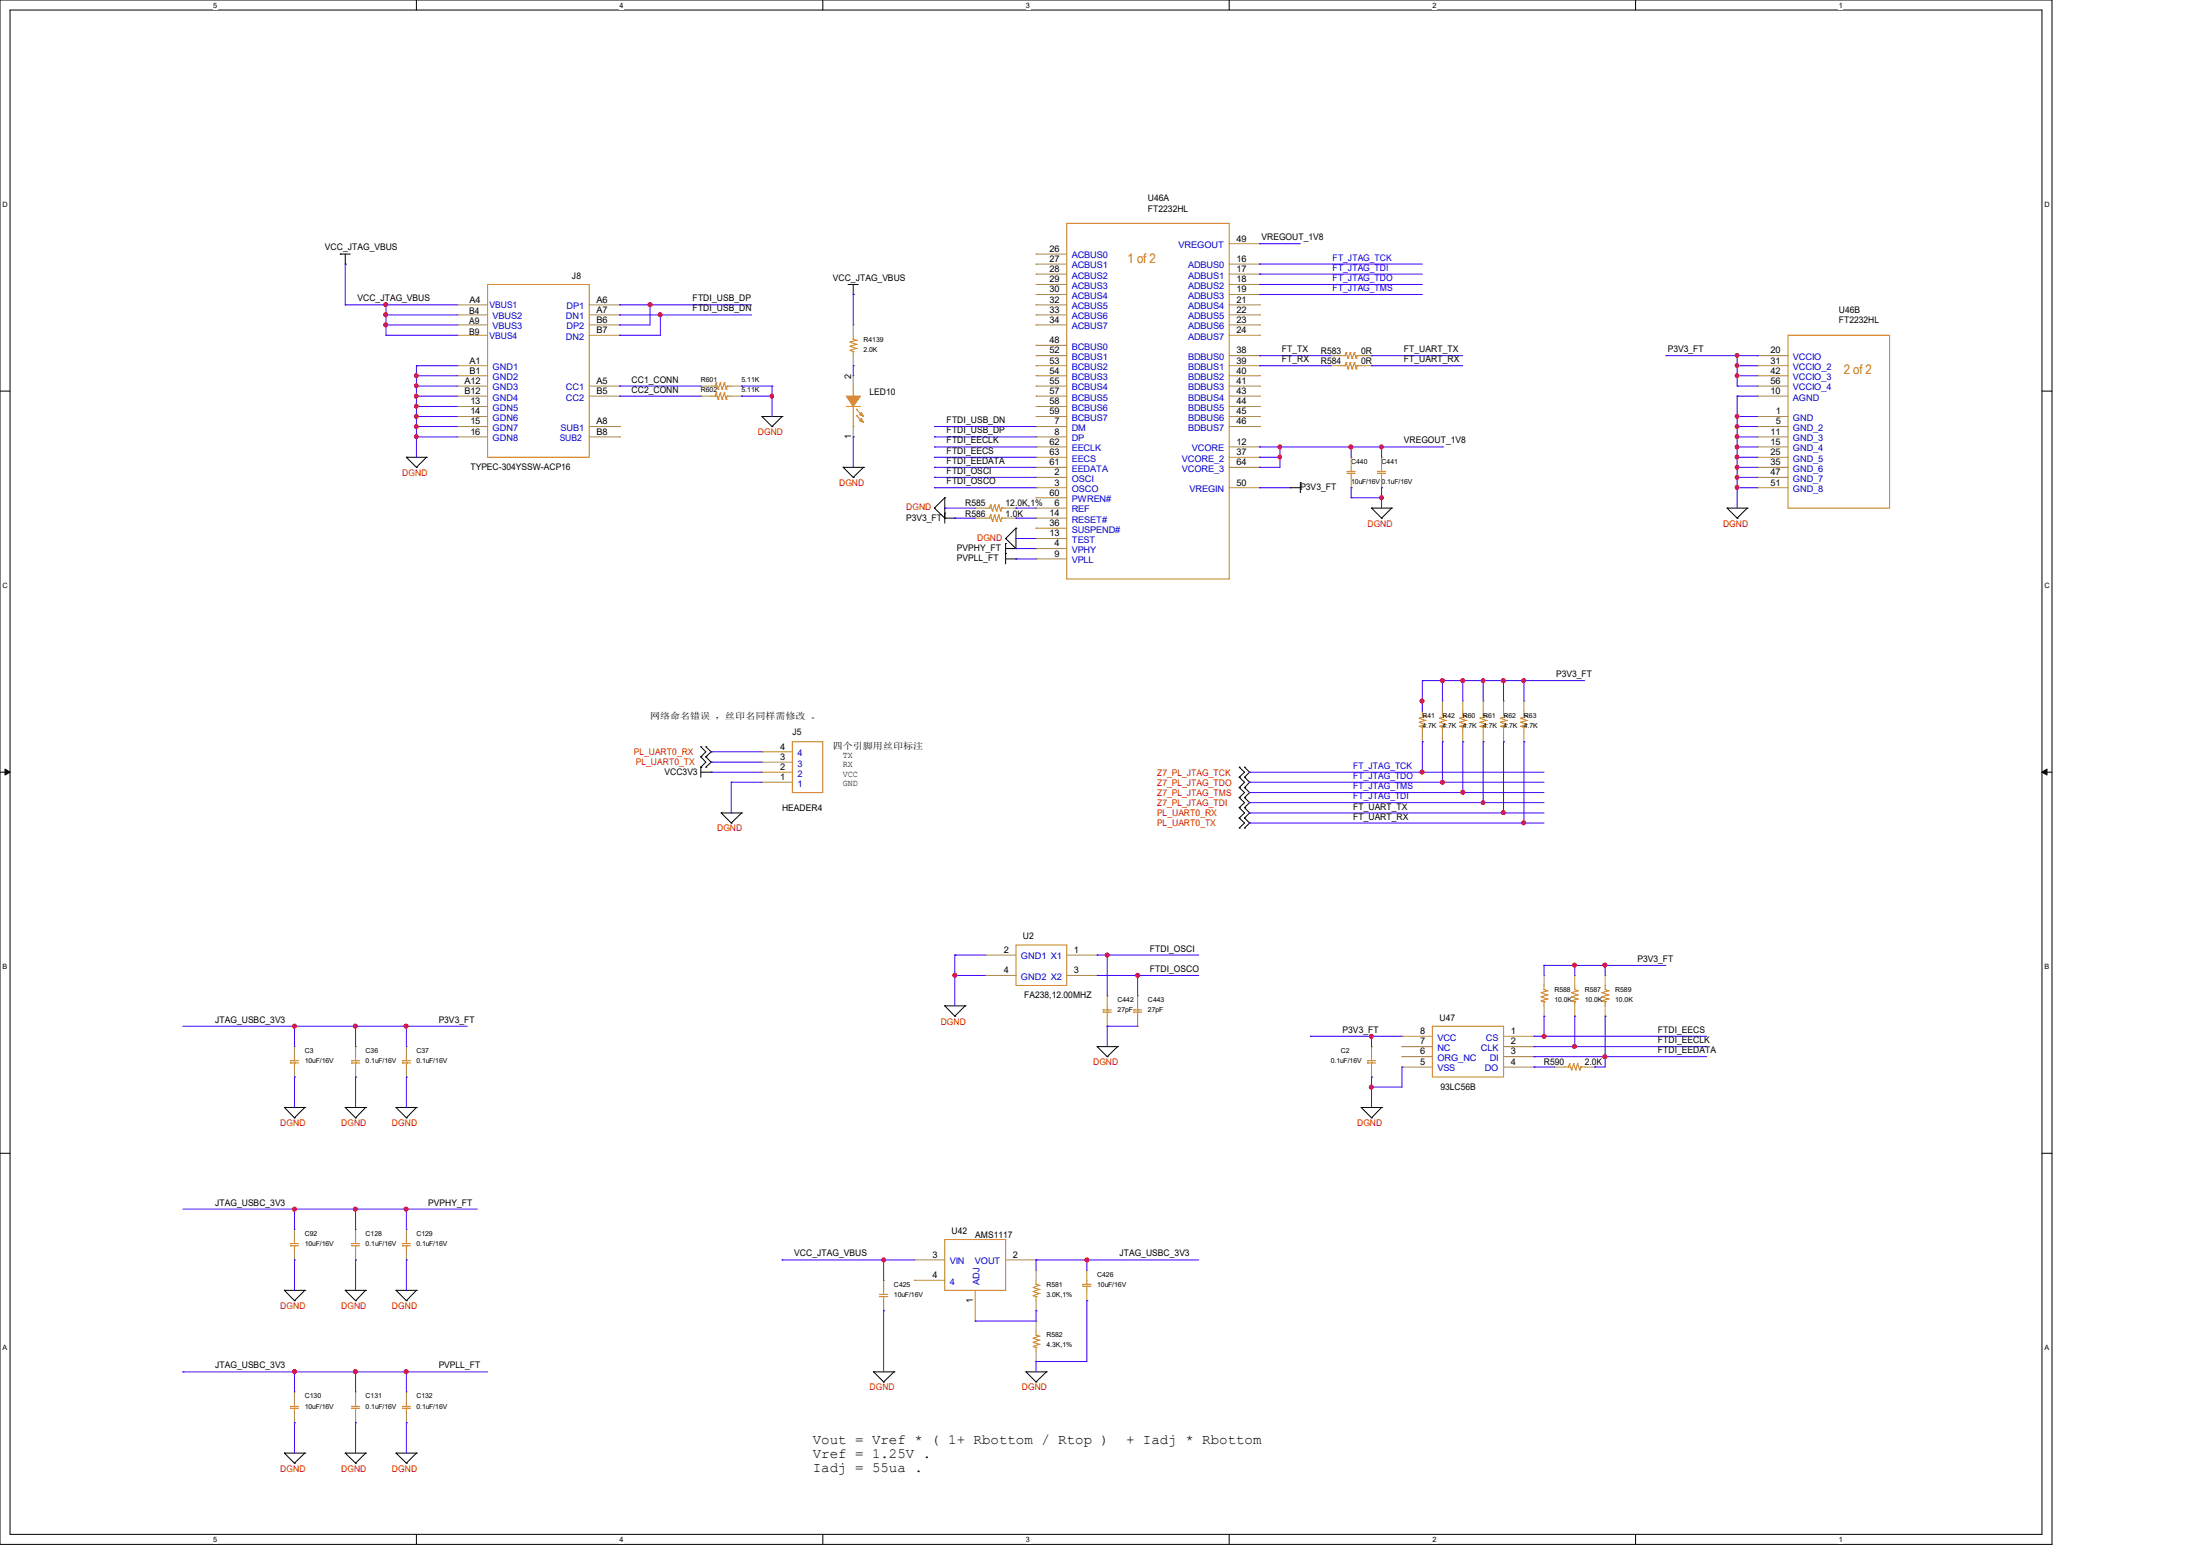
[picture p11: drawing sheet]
<svg xmlns="http://www.w3.org/2000/svg" width="297mm" height="210mm" viewBox="0 0 297 210" stroke-linecap="round" stroke-linejoin="round" font-family="sans-serif">
<path d="M0 0h277v208.4h-277zM1.4 1.4h274.3v205.7h-274.3z" fill="none" stroke="#000" stroke-width=".14"/>
<g fill="#fff">
<path d="M28.8 .1h.5v1.1h-.5z"/>
<path d="M28.8 207.2h.5v1.1h-.5z"/>
</g>
<path d="M56.2 0v1.4M56.2 207.1v1.3" fill="none" stroke="#000" stroke-width=".14"/>
<g fill="#fff">
<path d="M83.7 .1h.5v1.1h-.5z"/>
<path d="M83.7 207.2h.5v1.1h-.5z"/>
</g>
<path d="M111.1 0v1.4M111.1 207.1v1.3" fill="none" stroke="#000" stroke-width=".14"/>
<g fill="#fff">
<path d="M138.5 .1h.6v1.1h-.6z"/>
<path d="M138.5 207.2h.6v1.1h-.6z"/>
</g>
<path d="M165.9 0v1.4M165.9 207.1v1.3" fill="none" stroke="#000" stroke-width=".14"/>
<g fill="#fff">
<path d="M193.4 .1h.5v1.1h-.5z"/>
<path d="M193.4 207.2h.5v1.1h-.5z"/>
</g>
<path d="M220.8 0v1.4M220.8 207.1v1.3" fill="none" stroke="#000" stroke-width=".14"/>
<g fill="#fff">
<path d="M248.2 .1h.6v1.1h-.6z"/>
<path d="M248.2 207.2h.6v1.1h-.6z"/>
<path d="M.3 27.1h.8v1.1h-.8z"/>
<path d="M276 27.1h.7v1.1h-.7z"/>
<path d="M.3 78.5h.8v1.1h-.8z"/>
<path d="M276 78.5h.7v1.1h-.7z"/>
</g>
<path d="M0 52.8h1.4M275.7 52.8h1.3" fill="none" stroke="#000" stroke-width=".14"/>
<g fill="#fff">
<path d="M.3 129.9h.7v1.1h-.7z"/>
<path d="M276 129.9h.6v1.1h-.6z"/>
</g>
<path d="M0 104.2h1.4M275.7 104.2h1.3" fill="none" stroke="#000" stroke-width=".14"/>
<path d="M.7 103.8l.7 .4-.7 .4zM275.7 104.2l.7-.4v.8z" fill="#000" stroke="#000" stroke-width=".14"/>
<g fill="#fff">
<path d="M.3 181.4h.7v1.1h-.7z"/>
<path d="M276 181.4h.6v1.1h-.6z"/>
</g>
<g fill="none" stroke="#000" stroke-width=".14">
<path d="M45.9 34.3h.1M45.9 34.3h1.4M46.6 35.6h.1M46.6 34.3v1.3M114.5 38.4h.1M114.5 38.4h1.4M115.2 39.8h.1M115.2 38.4v1.4M102.9 56.2h.1M102.9 56.2h2.7M102.9 56.2l1.3 1.4M104.2 57.6h.1"/>
<path d="M105.6 56.2h.1M105.6 56.2l-1.4 1.4M54.9 61.7h.1M54.9 61.7h2.7M54.9 61.7l1.3 1.4M56.2 63.1h.1M57.6 61.7h.1M57.6 61.7l-1.4 1.4M113.8 63.1h.1M113.8 63.1h2.8M113.8 63.1l1.4 1.3M115.2 64.4h.1"/>
<path d="M116.6 63.1h.1M116.6 63.1l-1.4 1.3M126.2 68.6h.1M126.2 68.6l1.4 1.3M127.6 69.9h.1M127.6 67.2h.1M127.6 69.3h.1M127.6 67.2v3.4M127.6 67.2l-1.4 1.4M127.6 69.9h1.3M128.9 69.9h.1M135.8 74.7h.1"/>
<path d="M135.8 73.4h.1M135.8 72.7h.1M135.8 75.4h1.4M135.8 73.4v2.7M135.8 74h1.4M135.8 72.7l1.4 1.3M137.2 75.4h.1M137.2 74h.1M137.2 71.3h.1M137.2 71.3v2.7M137.2 71.3l-1.4 1.4M174.2 65.8h.1"/>
<path d="M174.2 65.8h1.4M175.6 65.2h.1M175.6 65.2v1.3M185.2 68.6h.1M185.2 68.6h2.7M185.2 68.6l1.3 1.3M186.5 69.9h.1M187.9 68.6h.1M187.9 68.6l-1.4 1.3M233.2 68.6h.1M233.2 68.6h2.7M233.2 68.6l1.3 1.3"/>
<path d="M234.5 69.9h.1M235.9 68.6h.1M235.9 68.6l-1.4 1.3M94.6 103.5h.1M94.6 102.2h.1M94.6 100.8h.1M94.6 104.2h1.4M94.6 103.5v1.4M94.6 102.2l.7 .7-.7 .6M94.6 100.8l.7 .7-.7 .7M95.3 102.2h.1M95.3 103.5h.1"/>
<path d="M95.3 100.8h.1M95.3 102.2l.7 .7-.7 .6M95.3 100.8l.7 .7-.7 .7M96 104.2h.1M97.4 109.7h.1M97.4 109.7h2.7M97.4 109.7l1.3 1.4M98.7 111.1h.1M100.1 109.7h.1M100.1 109.7l-1.4 1.4M167.3 104.9h.1M167.3 103.5h.1"/>
<path d="M167.3 106.3h.1M167.3 107.7h.1M167.3 109h.1M167.3 111.8h.1M167.3 110.4h.1M167.3 103.5l.7 .7-.7 .7M167.3 104.9l.7 .7-.7 .7M167.3 106.3l.7 .7-.7 .7M167.3 107.7l.7 .6-.7 .7M167.3 110.4l.7 .7-.7 .7M167.3 109l.7 .7-.7 .7M168 103.5h.1"/>
<path d="M168 104.9h.1M168 106.3h.1M168 107.7h.1M168 109h.1M168 110.4h.1M168 111.8h.1M168 103.5l.7 .7-.7 .7M168 104.9l.7 .7-.7 .7M168 106.3l.7 .7-.7 .7M168 107.7l.7 .6-.7 .7M168 110.4l.7 .7-.7 .7M168 109l.7 .7-.7 .7"/>
<path d="M127.6 135.8h.1M127.6 135.8h2.7M127.6 135.8l1.3 1.4M128.9 137.2h.1M130.3 135.8h.1M130.3 135.8l-1.4 1.4M0 155.7h1.4M38.4 149.5h.1M38.4 149.5h2.7M38.4 149.5l1.4 1.4M39.8 150.9h.1M41.1 149.5h.1"/>
<path d="M41.1 149.5l-1.3 1.4M46.6 149.5h.1M46.6 149.5h2.8M46.6 149.5l1.4 1.4M48 150.9h.1M49.4 149.5h.1M49.4 149.5l-1.4 1.4M53.5 149.5h.1M53.5 149.5h2.7M53.5 149.5l1.4 1.4M54.9 150.9h.1M56.2 149.5h.1"/>
<path d="M56.2 149.5l-1.3 1.4M148.1 141.3h.1M148.1 141.3h2.8M148.1 141.3l1.4 1.3M149.5 142.6h.1M150.9 141.3h.1M150.9 141.3l-1.4 1.3M183.8 149.5h.1M183.8 149.5h2.7M183.8 149.5l1.4 1.4M185.2 150.9h.1M186.5 149.5h.1"/>
<path d="M186.5 149.5l-1.3 1.4M275.7 155.7h1.3M38.4 174.2h.1M38.4 174.2h2.7M38.4 174.2l1.4 1.4M39.8 175.6h.1M41.1 174.2h.1M41.1 174.2l-1.3 1.4M46.6 174.2h.1M46.6 174.2h2.8M46.6 174.2l1.4 1.4M48 175.6h.1"/>
<path d="M49.4 174.2h.1M49.4 174.2l-1.4 1.4M53.5 174.2h.1M53.5 174.2h2.7M53.5 174.2l1.4 1.4M54.9 175.6h.1M56.2 174.2h.1M56.2 174.2l-1.3 1.4M38.4 196.1h.1M38.4 196.1h2.7M38.4 196.1l1.4 1.4M39.8 197.5h.1"/>
<path d="M41.1 196.1h.1M41.1 196.1l-1.3 1.4M46.6 196.1h.1M46.6 196.1h2.8M46.6 196.1l1.4 1.4M48 197.5h.1M49.4 196.1h.1M49.4 196.1l-1.4 1.4M53.5 196.1h.1M53.5 196.1h2.7M53.5 196.1l1.4 1.4M54.9 197.5h.1"/>
<path d="M56.2 196.1h.1M56.2 196.1l-1.3 1.4M117.9 185.2h.1M117.9 185.2h2.8M117.9 185.2l1.4 1.3M119.3 186.5h.1M120.7 185.2h.1M120.7 185.2l-1.4 1.3M138.5 185.2h.1M138.5 185.2h2.8M138.5 185.2l1.4 1.3M139.9 186.5h.1"/>
<path d="M141.3 185.2h.1M141.3 185.2l-1.4 1.3"/>
</g>
<g fill="none" stroke="#cc8006" stroke-width=".14">
<path d="M65.8 38.4h13.7v23.3h-13.7zM144 30.1h21.9v48h-21.9zM96 53.5h.6M96 52.1h.6M96.6 53.5h.1M96.6 52.1h.1M96.7 53h.1M96.7 51.7h.1M96.7 53l.2 .9M96.7 53l-.1 .5M96.7 51.7l.2 .8M96.7 51.7l-.1 .4"/>
<path d="M96.9 53.9h.1M96.9 52.5h.1M97.2 53h.1M97.2 51.7h.1M97.2 53l.3 .9M97.2 53l-.3 .9M97.2 51.7l.3 .8M97.2 51.7l-.3 .8M97.5 53.9h.1M97.5 52.5h.1M97.8 53h.1M97.8 51.7h.1"/>
<path d="M97.8 53l-.3 .9M97.8 53l.2 .9M97.8 51.7l-.3 .8M97.8 51.7l.2 .8M98 53.9h.1M98 52.5h.1M98.2 53.5h.1M98.2 52.1h.1M98.2 53.5l-.2 .4M98.2 53.5h.5M98.2 52.1l-.2 .4M98.2 52.1h.5"/>
<path d="M114.3 54.9h.1M114.3 54.9h1.9M114.8 46.7h.1M114.8 47.3h.1M114.8 46.2h.1M114.8 46.7l.8 .3M114.8 47.3l.4 .2M114.8 46.2l.8 .3M115.2 47.5h.1M115.2 45.8h.1M115.2 53.5h.1M115.2 57.6h.1"/>
<path d="M115.2 45.3v.5M115.2 47.5v.5M115.2 52.1v1.4M115.2 54.9v2.7M115.2 45.8l.4 .1M115.6 45.9h.1M115.6 46.5h.1M115.6 47h.1M115.6 55.2h.1M115.6 56.1h.1M115.6 45.9l-.8 .3M115.6 46.5l-.8 .2"/>
<path d="M115.6 47l-.8 .3M115.6 55.2l.8 .9M115.6 56.1l.8 .8M181 49.4h.6M181 48h.6M181.6 49.4h.1M181.6 48h.1M181.7 48.9h.1M181.7 47.6h.1M181.7 48.9l.3 .9M181.7 48.9l-.1 .5M181.7 47.6l.3 .8"/>
<path d="M181.7 47.6l-.1 .4M182 49.8h.1M182 48.4h.1M182.3 48.9h.1M182.3 47.6h.1M182.3 48.9l.2 .9M182.3 48.9l-.3 .9M182.3 47.6l.2 .8M182.3 47.6l-.3 .8M182.5 49.8h.1M182.5 48.4h.1M182.8 48.9h.1"/>
<path d="M182.8 47.6h.1M182.8 48.9l.3 .9M182.8 48.9l-.3 .9M182.8 47.6l.3 .8M182.8 47.6l-.3 .8M183.1 49.8h.1M183.1 48.4h.1M183.2 49.4h.1M183.2 48h.1M183.2 49.4h.6M183.2 49.4l-.1 .4M183.2 48h.6"/>
<path d="M183.2 48l-.1 .4M241.4 45.3h13.7v23.3h-13.7zM133 68.6h.6M133 69.9h.6M133.6 68.6h.1M133.6 69.9h.1M133.7 68.2h.1M133.7 69.5h.1M133.7 68.2l.3 .8M133.7 68.2l-.1 .4M133.7 69.5l.3 .9M133.7 69.5l-.1 .4"/>
<path d="M134 69h.1M134 70.4h.1M134.3 68.2h.1M134.3 69.5h.1M134.3 68.2l.2 .8M134.3 68.2l-.3 .8M134.3 69.5l.2 .9M134.3 69.5l-.3 .9M134.5 69h.1M134.5 70.4h.1M134.8 68.2h.1M134.8 69.5h.1"/>
<path d="M134.8 68.2l.3 .8M134.8 68.2l-.3 .8M134.8 69.5l.3 .9M134.8 69.5l-.3 .9M135.1 69h.1M135.1 70.4h.1M135.2 68.6h.1M135.2 69.9h.1M135.2 68.6h.6M135.2 68.6l-.1 .4M135.2 69.9h.6M135.2 69.9l-.1 .5"/>
<path d="M181.9 63.9h.1M181.9 63.6h.1M181.9 63.9h1.1M181.9 63.6h1.1M182.4 63.9h.1M182.4 63.6h.1M182.4 63.1v.5M182.4 63.9v.5M186 63.9h.1M186 63.6h.1M186 63.9h1.1M186 63.6h1.1"/>
<path d="M186.5 63.9h.1M186.5 63.6h.1M186.5 63.1v.5M186.5 63.9v.5M191.6 98h.1M191.6 97.5h.1M191.6 96.9h.1M191.6 96.9l.8 .3M191.6 97.5l.8 .3M191.6 98l.4 .2M192 96.6h.1M192 98.2h.1"/>
<path d="M192 96.6l.4 .1M192 96v.6M192 98.2v.5M192.4 97.2h.1M192.4 96.7h.1M192.4 97.8h.1M192.4 97.8l-.8 .2M192.4 97.2l-.8 .3M192.4 96.7l-.8 .2M194.4 98h.1M194.4 97.5h.1M194.4 96.9h.1"/>
<path d="M194.4 96.9l.8 .3M194.4 97.5l.8 .3M194.4 98l.3 .2M194.7 96.6h.1M194.7 98.2h.1M194.7 96.6l.5 .1M194.7 96v.6M194.7 98.2v.5M195.2 97.2h.1M195.2 96.7h.1M195.2 97.8h.1M195.2 97.8l-.8 .2"/>
<path d="M195.2 97.2l-.8 .3M195.2 96.7l-.8 .2M197.1 98h.1M197.1 97.5h.1M197.1 96.9h.1M197.1 96.9l.8 .3M197.1 97.5l.8 .3M197.1 98l.4 .2M197.5 96.6h.1M197.5 98.2h.1M197.5 96.6l.4 .1M197.5 96v.6"/>
<path d="M197.5 98.2v.5M197.9 97.2h.1M197.9 96.7h.1M197.9 97.8h.1M197.9 97.8l-.8 .2M197.9 97.2l-.8 .3M197.9 96.7l-.8 .2M199.8 98h.1M199.8 97.5h.1M199.8 96.9h.1M199.8 96.9l.9 .3M199.8 97.5l.9 .3"/>
<path d="M199.8 98l.4 .2M200.2 96.6h.1M200.2 98.2h.1M200.2 96.6l.5 .1M200.2 96v.6M200.2 98.2v.5M200.7 97.2h.1M200.7 96.7h.1M200.7 97.8h.1M200.7 97.8l-.9 .2M200.7 97.2l-.9 .3M200.7 96.7l-.9 .2"/>
<path d="M202.6 98h.1M202.6 97.5h.1M202.6 96.9h.1M202.6 96.9l.8 .3M202.6 97.5l.8 .3M202.6 98l.4 .2M203 96.6h.1M203 98.2h.1M203 96.6l.4 .1M203 96v.6M203 98.2v.5M203.4 97.2h.1"/>
<path d="M203.4 96.7h.1M203.4 97.8h.1M203.4 97.8l-.8 .2M203.4 97.2l-.8 .3M203.4 96.7l-.8 .2M205.3 98h.1M205.3 97.5h.1M205.3 96.9h.1M205.3 96.9l.8 .3M205.3 97.5l.8 .3M205.3 98l.4 .2M205.7 96.6h.1"/>
<path d="M205.7 98.2h.1M205.7 96.6l.4 .1M205.7 96v.6M205.7 98.2v.5M206.1 97.2h.1M206.1 96.7h.1M206.1 97.8h.1M206.1 97.8l-.8 .2M206.1 97.2l-.8 .3M206.1 96.7l-.8 .2M107 100.1h4.1v6.9h-4.1zM137.2 127.6h6.8v5.4h-6.8z"/>
<path d="M148.9 136.6h.1M148.9 136.3h.1M148.9 136.6h1.1M148.9 136.3h1.1M149.5 136.6h.1M149.5 136.3h.1M149.5 135.8v.5M149.5 136.6v.6M153 136.6h.1M153 136.3h.1M153 136.6h1.1M153 136.3h1.1"/>
<path d="M153.6 136.6h.1M153.6 136.3h.1M153.6 135.8v.5M153.6 136.6v.6M193.4 138.5h9.6v6.9h-9.6zM208.1 135.1h.1M208.1 134.5h.1M208.1 134h.1M208.1 134l.8 .3M208.1 134.5l.8 .3M208.1 135.1l.3 .1M208.4 133.6h.1"/>
<path d="M208.4 135.2h.1M208.4 133.6l.5 .1M208.4 133v.6M208.4 135.2v.6M208.9 134.3h.1M208.9 133.7h.1M208.9 134.8h.1M208.9 134.8l-.8 .3M208.9 134.3l-.8 .2M208.9 133.7l-.8 .3M212.2 135.1h.1M212.2 134.5h.1"/>
<path d="M212.2 134h.1M212.2 134l.8 .3M212.2 134.5l.8 .3M212.2 135.1l.4 .1M212.6 133.6h.1M212.6 135.2h.1M212.6 133.6l.4 .1M212.6 133v.6M212.6 135.2v.6M213 134.3h.1M213 133.7h.1M213 134.8h.1"/>
<path d="M213 134.8l-.8 .3M213 134.3l-.8 .2M213 133.7l-.8 .3M216.3 135.1h.1M216.3 134.5h.1M216.3 134h.1M216.3 134l.8 .3M216.3 134.5l.8 .3M216.3 135.1l.4 .1M216.7 133.6h.1M216.7 135.2h.1M216.7 133.6l.4 .1"/>
<path d="M216.7 133v.6M216.7 135.2v.6M217.1 134.3h.1M217.1 133.7h.1M217.1 134.8h.1M217.1 134.8l-.8 .3M217.1 134.3l-.8 .2M217.1 133.7l-.8 .3M39.2 143.5h.1M39.2 143.2h.1M39.2 143.5h1.1M39.2 143.2h1.1"/>
<path d="M39.8 143.5h.1M39.8 143.2h.1M39.8 142.6v.6M39.8 143.5v.5M47.5 143.5h.1M47.5 143.2h.1M47.5 143.5h1.1M47.5 143.2h1.1M48 143.5h.1M48 143.2h.1M48 142.6v.6M48 143.5v.5"/>
<path d="M54.3 143.5h.1M54.3 143.2h.1M54.3 143.5h1.1M54.3 143.2h1.1M54.9 143.5h.1M54.9 143.2h.1M54.9 142.6v.6M54.9 143.5v.5M184.6 143.5h.1M184.6 143.2h.1M184.6 143.5h1.1M184.6 143.2h1.1"/>
<path d="M185.2 143.5h.1M185.2 143.2h.1M185.2 142.6v.6M185.2 143.5v.5M211.2 144h.6M211.8 144h.1M211.9 143.6h.1M211.9 143.6l.3 .8M211.9 143.6l-.1 .4M212.2 144.4h.1M212.4 143.6h.1M212.4 143.6l.3 .8"/>
<path d="M212.4 143.6l-.2 .8M212.7 144.4h.1M213 143.6h.1M213 143.6l.3 .8M213 143.6l-.3 .8M213.3 144.4h.1M213.4 144h.1M213.4 144h.6M213.4 144l-.1 .4M39.2 168.1h.1M39.2 167.9h.1M39.2 168.1h1.1"/>
<path d="M39.2 167.9h1.1M39.8 168.1h.1M39.8 167.9h.1M39.8 167.3v.6M39.8 168.1v.6M47.5 168.1h.1M47.5 167.9h.1M47.5 168.1h1.1M47.5 167.9h1.1M48 168.1h.1M48 167.9h.1M48 167.3v.6"/>
<path d="M48 168.1v.6M54.3 168.1h.1M54.3 167.9h.1M54.3 168.1h1.1M54.3 167.9h1.1M54.9 168.1h.1M54.9 167.9h.1M54.9 167.3v.6M54.9 168.1v.6M118.7 175h.1M118.7 174.7h.1M118.7 175h1.1"/>
<path d="M118.7 174.7h1.1M119.3 175h.1M119.3 174.7h.1M119.3 174.2v.5M119.3 175v.6M127.6 167.3h8.2v6.9h-8.2zM139.5 174.9h.1M139.5 174.3h.1M139.5 173.8h.1M139.5 173.8l.8 .2M139.5 174.3l.8 .3M139.5 174.9l.4 .1"/>
<path d="M139.9 173.4h.1M139.9 175h.1M139.9 173.4l.4 .1M139.9 172.8v.6M139.9 175v.6M139.9 179.7v.5M140.3 174h.1M140.3 173.5h.1M140.3 174.6h.1M140.3 174.6l-.8 .3M140.3 174l-.8 .3M140.3 173.5l-.8 .3"/>
<path d="M146.2 173.6h.1M146.2 173.4h.1M146.2 173.6h1.1M146.2 173.4h1.1M146.7 173.6h.1M146.7 173.4h.1M146.7 172.8v.6M146.7 173.6v.6M39.2 190.1h.1M39.2 189.8h.1M39.2 190.1h1.1M39.2 189.8h1.1"/>
<path d="M39.8 190.1h.1M39.8 189.8h.1M39.8 189.3v.5M39.8 190.1v.5M47.5 190.1h.1M47.5 189.8h.1M47.5 190.1h1.1M47.5 189.8h1.1M48 190.1h.1M48 189.8h.1M48 189.3v.5M48 190.1v.5"/>
<path d="M54.3 190.1h.1M54.3 189.8h.1M54.3 190.1h1.1M54.3 189.8h1.1M54.9 190.1h.1M54.9 189.8h.1M54.9 189.3v.5M54.9 190.1v.5M139.5 181.7h.1M139.5 181.2h.1M139.5 180.6h.1M139.5 180.6l.8 .3"/>
<path d="M139.5 181.2l.8 .2M139.5 181.7l.4 .2M139.9 180.2h.1M139.9 181.9h.1M139.9 181.9v.5M139.9 180.2l.4 .1M140.3 180.9h.1M140.3 180.3h.1M140.3 181.4h.1M140.3 181.4l-.8 .3M140.3 180.9l-.8 .3M140.3 180.3l-.8 .3"/>
</g>
<g fill="none" stroke="#a84" stroke-width=".14">
<path d="M139.9 34.3h.1M139.9 35.6h.1M139.9 37h.1M139.9 38.4h.1M139.9 39.8h.1M139.9 34.3h4.1M139.9 35.6h4.1M139.9 37h4.1M139.9 38.4h4.1M139.9 39.8h4.1M165.9 35.6h4.2M165.9 37h4.2"/>
<path d="M165.9 38.4h4.2M165.9 39.8h4.2M165.9 32.9h4.2M170.1 32.9h.1M170.1 35.6h.1M170.1 37h.1M170.1 38.4h.1M170.1 39.8h.1M61.7 49.4h.1M61.7 41.1h.1M61.7 43.9h.1M61.7 52.1h.1"/>
<path d="M61.7 50.7h.1M61.7 42.5h.1M61.7 53.5h.1M61.7 45.3h.1M61.7 54.9h.1M61.7 56.2h.1M61.7 57.6h.1M61.7 59h.1M61.7 49.4h4.1M61.7 53.5h4.1M61.7 41.1h4.1M61.7 42.5h4.1"/>
<path d="M61.7 43.9h4.1M61.7 50.7h4.1M61.7 52.1h4.1M61.7 54.9h4.1M61.7 56.2h4.1M61.7 57.6h4.1M61.7 59h4.1M61.7 45.3h4.1M79.5 53.5h4.2M79.5 41.1h4.2M79.5 42.5h4.2M79.5 43.9h4.2"/>
<path d="M79.5 52.1h4.2M79.5 57.6h4.2M79.5 59h4.2M79.5 45.3h4.2M83.7 52.1h.1M83.7 41.1h.1M83.7 42.5h.1M83.7 57.6h.1M83.7 53.5h.1M83.7 43.9h.1M83.7 45.3h.1M83.7 59h.1"/>
<path d="M94.6 53.5h.1M94.6 52.1h.1M94.6 53.5h1.4M94.6 52.1h1.4M98.7 53.5h1.4M98.7 52.1h1.4M100.1 53.5h.1M100.1 52.1h.1M115.2 49.4h.1M115.2 43.9h.1M115.2 50.7h.1M115.2 59h.1"/>
<path d="M115.2 43.9v1.4M115.2 48v1.4M115.2 50.7v1.4M115.2 57.6v1.4M139.9 41.1h.1M139.9 42.5h.1M139.9 43.9h.1M139.9 46.6h.1M139.9 48h.1M139.9 49.4h.1M139.9 50.7h.1M139.9 52.1h.1"/>
<path d="M139.9 53.5h.1M139.9 54.9h.1M139.9 56.2h.1M139.9 57.6h.1M139.9 59h.1M139.9 49.4h4.1M139.9 53.5h4.1M139.9 41.1h4.1M139.9 42.5h4.1M139.9 43.9h4.1M139.9 46.6h4.1M139.9 48h4.1"/>
<path d="M139.9 50.7h4.1M139.9 52.1h4.1M139.9 54.9h4.1M139.9 56.2h4.1M139.9 57.6h4.1M139.9 59h4.1M165.9 49.4h4.2M165.9 53.5h4.2M165.9 41.1h4.2M165.9 42.5h4.2M165.9 43.9h4.2M165.9 48h4.2"/>
<path d="M165.9 50.7h4.2M165.9 52.1h4.2M165.9 54.9h4.2M165.9 56.2h4.2M165.9 57.6h4.2M165.9 45.3h4.2M170.1 41.1h.1M170.1 42.5h.1M170.1 43.9h.1M170.1 45.3h.1M170.1 48h.1M170.1 49.4h.1"/>
<path d="M170.1 50.7h.1M170.1 52.1h.1M170.1 53.5h.1M170.1 54.9h.1M170.1 56.2h.1M170.1 57.6h.1M179.7 49.4h.1M179.7 48h.1M179.7 49.4h1.3M179.7 48h1.3M183.8 49.4h1.4M183.8 48h1.4"/>
<path d="M185.2 49.4h.1M185.2 48h.1M237.3 48h.1M237.3 49.4h.1M237.3 50.7h.1M237.3 52.1h.1M237.3 53.5h.1M237.3 56.2h.1M237.3 57.6h.1M237.3 59h.1M237.3 49.4h4.1M237.3 53.5h4.1"/>
<path d="M237.3 48h4.1M237.3 50.7h4.1M237.3 52.1h4.1M237.3 56.2h4.1M237.3 57.6h4.1M237.3 59h4.1M131.7 68.6h.1M131.7 69.9h.1M131.7 68.6h1.3M131.7 69.9h1.3M135.8 68.6h1.4M135.8 69.9h1.4"/>
<path d="M137.2 68.6h.1M137.2 69.9h.1M139.9 60.3h.1M139.9 61.7h.1M139.9 63.1h.1M139.9 64.4h.1M139.9 65.8h.1M139.9 67.2h.1M139.9 68.6h.1M139.9 69.9h.1M139.9 71.3h.1M139.9 72.7h.1"/>
<path d="M139.9 74h.1M139.9 75.4h.1M139.9 60.3h4.1M139.9 61.7h4.1M139.9 63.1h4.1M139.9 64.4h4.1M139.9 65.8h4.1M139.9 67.2h4.1M139.9 68.6h4.1M139.9 69.9h4.1M139.9 71.3h4.1M139.9 72.7h4.1"/>
<path d="M139.9 74h4.1M139.9 75.4h4.1M165.9 60.3h4.2M165.9 61.7h4.2M165.9 63.1h4.2M165.9 65.8h4.2M170.1 60.3h.1M170.1 61.7h.1M170.1 63.1h.1M170.1 65.8h.1M182.4 65.8h.1M182.4 61.7h.1"/>
<path d="M182.4 61.7v1.4M182.4 64.4v1.4M186.5 65.8h.1M186.5 61.7h.1M186.5 61.7v1.4M186.5 64.4v1.4M237.3 60.3h.1M237.3 61.7h.1M237.3 63.1h.1M237.3 64.4h.1M237.3 65.8h.1M237.3 60.3h4.1"/>
<path d="M237.3 61.7h4.1M237.3 63.1h4.1M237.3 64.4h4.1M237.3 65.8h4.1M192 94.6h.1M192 94.6v1.4M192 98.7v1.4M194.7 94.6h.1M194.7 94.6v1.4M194.7 98.7v1.4M197.5 94.6h.1M197.5 94.6v1.4"/>
<path d="M197.5 98.7v1.4M200.2 94.6h.1M200.2 94.6v1.4M200.2 98.7v1.4M203 94.6h.1M203 94.6v1.4M203 98.7v1.4M205.7 94.6h.1M205.7 94.6v1.4M205.7 98.7v1.4M102.9 105.6h.1M102.9 104.2h.1"/>
<path d="M102.9 102.9h.1M102.9 101.5h.1M102.9 105.6h4.1M102.9 104.2h4.1M102.9 102.9h4.1M102.9 101.5h4.1M192 100.1h.1M194.7 100.1h.1M197.5 100.1h.1M200.2 100.1h.1M203 100.1h.1M205.7 100.1h.1"/>
<path d="M133 128.9h.1M133 131.7h.1M133 128.9h4.2M133 131.7h4.2M144 128.9h4.1M144 131.7h4.1M148.1 128.9h.1M148.1 131.7h.1M149.5 138.5h.1M149.5 134.4h.1M149.5 134.4v1.4M149.5 137.2v1.3"/>
<path d="M153.6 138.5h.1M153.6 134.4h.1M153.6 134.4v1.4M153.6 137.2v1.3M189.3 139.9h.1M189.3 139.9h4.1M203 139.9h4.1M207.1 139.9h.1M208.4 131.7h.1M208.4 137.2h.1M208.4 131.7v1.3M208.4 135.8v1.4"/>
<path d="M212.6 131.7h.1M212.6 137.2h.1M212.6 131.7v1.3M212.6 135.8v1.4M216.7 131.7h.1M216.7 137.2h.1M216.7 131.7v1.3M216.7 135.8v1.4M39.8 145.4h.1M39.8 141.3h.1M39.8 141.3v1.3M39.8 144v1.4"/>
<path d="M48 145.4h.1M48 141.3h.1M48 141.3v1.3M48 144v1.4M54.9 145.4h.1M54.9 141.3h.1M54.9 141.3v1.3M54.9 144v1.4M185.2 145.4h.1M185.2 141.3h.1M185.2 141.3v1.3M185.2 144v1.4"/>
<path d="M189.3 144h.1M189.3 142.6h.1M189.3 141.3h.1M189.3 141.3h4.1M189.3 142.6h4.1M189.3 144h4.1M203 141.3h4.1M203 142.6h4.1M203 144h4.1M207.1 141.3h.1M207.1 142.6h.1M207.1 144h.1"/>
<path d="M209.8 144h.1M209.8 144h1.4M214 144h1.3M215.3 144h.1M39.8 170.1h.1M39.8 165.9h.1M39.8 165.9v1.4M39.8 168.7v1.4M48 170.1h.1M48 165.9h.1M48 165.9v1.4M48 168.7v1.4"/>
<path d="M54.9 170.1h.1M54.9 165.9h.1M54.9 165.9v1.4M54.9 168.7v1.4M119.3 176.9h.1M119.3 172.8h.1M119.3 172.8v1.4M119.3 175.6v1.3M123.4 170.1h.1M123.4 172.8h.1M123.4 170.1h4.2M123.4 172.8h4.2"/>
<path d="M131.7 178.3h.1M131.7 174.2v4.1M135.8 170.1h4.1M139.9 170.1h.1M139.9 171.4h.1M139.9 176.9h.1M139.9 178.3h.1M139.9 171.4v1.4M139.9 175.6v1.3M139.9 178.3v1.4M146.7 175.6h.1M146.7 171.4h.1"/>
<path d="M146.7 171.4v1.4M146.7 174.2v1.4M39.8 192h.1M39.8 187.9h.1M39.8 187.9v1.4M39.8 190.6v1.4M48 192h.1M48 187.9h.1M48 187.9v1.4M48 190.6v1.4M54.9 192h.1M54.9 187.9h.1"/>
<path d="M54.9 187.9v1.4M54.9 190.6v1.4M139.9 183.8h.1M139.9 182.4v1.4"/>
</g>
<g fill="#cc8006" stroke="#cc8006" stroke-width=".14">
<path d="M114.3 53.5h1.9l-1 1.4z" fill-rule="evenodd"/>
<path d="M116.3 56.5l.3 .5-.6-.2z" fill-rule="evenodd"/>
<path d="M116.3 55.7l.3 .5-.6-.2z" fill-rule="evenodd"/>
</g>
<g fill="none" stroke="#4200ff" stroke-width=".14">
<path d="M46.6 35.6h.1M46.6 35.6v5.5M115.2 39.8h.1M115.2 39.8v4.1M170.1 35.6h.1M170.1 38.4h.1M170.1 39.8h.1M170.1 37h.1M170.1 32.9h.1M170.1 35.6h21.9M170.1 38.4h21.9M170.1 39.8h21.9"/>
<path d="M170.1 37h21.9M170.1 32.9h5.5M46.6 41.1h.1M46.6 41.1h15.1M52.1 41.1h.1M52.1 42.5h.1M52.1 43.9h.1M52.1 45.3h.1M52.1 41.1v4.2M52.1 42.5h9.6M52.1 43.9h9.6M52.1 45.3h9.6"/>
<path d="M56.2 49.4h.1M56.2 50.7h.1M56.2 52.1h.1M56.2 53.5h.1M56.2 54.9h.1M56.2 56.2h.1M56.2 57.6h.1M56.2 59h.1M56.2 56.2h5.5M56.2 57.6h5.5M56.2 59h5.5M56.2 53.5h5.5"/>
<path d="M56.2 52.1h5.5M56.2 50.7h5.5M56.2 49.4h5.5M56.2 49.4v12.3M56.2 54.9h5.5M83.7 52.1h.1M83.7 53.5h.1M83.7 41.1h.1M83.7 42.5h.1M83.7 43.9h.1M83.7 45.3h.1M83.7 53.5h10.9"/>
<path d="M83.7 52.1h10.9M83.7 41.1h17.8M83.7 42.5h17.8M87.8 41.1h.1M87.8 41.1v2.8h-4.1M89.2 42.5h.1M89.2 42.5v2.8h-5.5M100.1 52.1h.1M100.1 53.5h.1M100.1 53.5h4.1M100.1 52.1h4.1M104.2 52.1h.1"/>
<path d="M104.2 53.5h.1M104.2 52.1v4.1M115.2 49.4h.1M115.2 59h.1M115.2 49.4v1.3M115.2 59v4.1M126.2 59h.1M126.2 57.6h.1M126.2 57.6h13.7M126.2 59h13.7M170.1 48h.1M170.1 49.4h.1"/>
<path d="M170.1 49.4h9.6M170.1 48h9.6M185.2 48h.1M185.2 49.4h.1M185.2 49.4h12.3M185.2 48h12.3M224.9 48h.1M224.9 48h12.4M234.5 56.2h.1M234.5 57.6h.1M234.5 59h.1M234.5 53.5h.1"/>
<path d="M234.5 52.1h.1M234.5 50.7h.1M234.5 49.4h.1M234.5 48h.1M234.5 48v4.1M234.5 53.5v15.1M234.5 56.2h2.8M234.5 57.6h2.8M234.5 59h2.8M234.5 53.5h2.8M234.5 52.1h2.8M234.5 50.7h2.8"/>
<path d="M234.5 49.4h2.8M237.3 48h.1M126.2 60.3h.1M126.2 61.7h.1M126.2 63.1h.1M126.2 64.4h.1M126.2 65.8h.1M126.2 60.3h13.7M126.2 61.7h13.7M126.2 63.1h13.7M126.2 64.4h13.7M126.2 65.8h13.7"/>
<path d="M127.6 68.6h.1M127.6 68.6h4.1M128.9 69.9h.1M128.9 69.9h2.8M137.2 75.4h.1M137.2 74h.1M137.2 72.7h.1M137.2 68.6h.1M137.2 69.9h.1M137.2 75.4h2.7M137.2 74h2.7M137.2 72.7h2.7"/>
<path d="M137.2 68.6h2.7M137.2 69.9h2.7M170.1 60.3h.1M170.1 61.7h.1M170.1 63.1h.1M170.1 65.8h.1M170.1 60.3h24.6M170.1 61.7h2.7M170.1 65.8h4.1M172.8 61.7h.1M172.8 60.3h.1M172.8 60.3v2.8h-2.7"/>
<path d="M182.4 60.3h.1M182.4 65.8h.1M182.4 67.2h.1M182.4 60.3v1.4M182.4 65.8v1.4M182.4 67.2h4.1M186.5 60.3h.1M186.5 65.8h.1M186.5 67.2h.1M186.5 60.3v1.4M186.5 65.8v2.8M194.7 60.3h.1"/>
<path d="M234.5 60.3h.1M234.5 61.7h.1M234.5 63.1h.1M234.5 64.4h.1M234.5 65.8h.1M234.5 60.3h2.8M234.5 61.7h2.8M234.5 63.1h2.8M234.5 64.4h2.8M234.5 65.8h2.8M192 94.6h.1M192 91.9h.1"/>
<path d="M192 91.9v4.1M192 91.9h22M194.7 91.9h.1M194.7 91.9v2.7M197.5 91.9h.1M197.5 91.9v2.7M200.2 91.9h.1M200.2 91.9v2.7M203 91.9h.1M203 91.9v2.7M205.7 91.9h.1M205.7 91.9v2.7"/>
<path d="M96 101.5h.1M96 102.9h.1M96 104.2h.1M96 104.2h6.9M96 101.5h6.9M96 102.9h6.9M98.7 109.7h.1M98.7 105.6h.1M98.7 105.6h4.2M98.7 105.6v4.1M168.7 104.2h.1M168.7 108.3h.1"/>
<path d="M168.7 105.6h.1M168.7 107h.1M168.7 109.7h.1M168.7 111.1h.1M168.7 104.2h39.7M168.7 108.3h39.7M168.7 105.6h39.7M168.7 107h39.7M168.7 109.7h39.7M168.7 111.1h39.7M192 100.1h.1M192 104.2h.1"/>
<path d="M192 100.1v4.1M194.7 100.1h.1M194.7 105.6h.1M194.7 100.1v5.5M197.5 100.1h.1M197.5 107h.1M197.5 100.1v6.9M200.2 100.1h.1M200.2 108.3h.1M200.2 100.1v8.2M203 100.1h.1M203 109.7h.1"/>
<path d="M203 100.1v9.6M205.7 100.1h.1M205.7 111.1h.1M205.7 100.1v11M24.7 138.5h38.4M39.8 138.5h.1M39.8 138.5v2.8M48 138.5h.1M48 138.5v2.8M54.9 138.5h.1M54.9 138.5v2.8M128.9 131.7h.1"/>
<path d="M128.9 128.9h.1M128.9 128.9h4.1M128.9 131.7h4.1M128.9 128.9v6.9M148.1 128.9h.1M148.1 131.7h.1M148.1 128.9h13.7M148.1 131.7h13.7M149.5 138.5h.1M149.5 128.9h.1M149.5 128.9v5.5M149.5 138.5v2.8"/>
<path d="M149.5 138.5h4.1M153.6 131.7h.1M153.6 131.7v2.7M176.9 139.9h.1M176.9 139.9h12.4M185.2 139.9h.1M185.2 139.9v1.4M207.1 139.9h.1M207.1 139.9h23.3M208.4 130.3h.1M208.4 137.2h.1M208.4 139.9h.1"/>
<path d="M208.4 130.3v1.4M208.4 137.2v2.7M208.4 130.3h16.5M212.6 130.3h.1M212.6 137.2h.1M212.6 130.3v1.4M212.6 137.2v4.1M216.7 130.3h.1M216.7 137.2h.1M216.7 130.3v1.4M216.7 137.2v6.8h-1.4M39.8 145.4h.1"/>
<path d="M39.8 145.4v4.1M48 145.4h.1M48 145.4v4.1M54.9 145.4h.1M54.9 145.4v4.1M185.2 145.4h.1M185.2 146.7h.1M185.2 145.4v4.1M189.3 144h.1M189.3 144v2.7h-4.1M207.1 141.3h.1M207.1 142.6h.1"/>
<path d="M207.1 144h.1M207.1 141.3h23.3M207.1 142.6h23.3M207.1 144h2.7M212.6 141.3h.1M215.3 144h.1M216.7 142.6h.1M24.7 163.2h39.7M39.8 163.2h.1M39.8 170.1h.1M39.8 163.2v2.7M39.8 170.1v4.1"/>
<path d="M48 163.2h.1M48 170.1h.1M48 163.2v2.7M48 170.1v4.1M54.9 163.2h.1M54.9 170.1h.1M54.9 163.2v2.7M54.9 170.1v4.1M105.6 170.1h.1M105.6 170.1h17.8M119.3 176.9h.1M119.3 170.1h.1"/>
<path d="M119.3 170.1v2.7M119.3 176.9v8.3M131.7 178.3h.1M139.9 170.1h.1M139.9 176.9h.1M139.9 170.1h21.9M139.9 170.1v1.3M139.9 176.9v1.4h-8.2M146.7 175.6h.1M146.7 170.1h.1M146.7 170.1v1.3M146.7 175.6v8.2h-6.8"/>
<path d="M24.7 185.2h.1M24.7 185.2h41.1M39.8 185.2h.1M39.8 192h.1M39.8 185.2v2.7M39.8 192v4.1M48 185.2h.1M48 192h.1M48 185.2v2.7M48 192v4.1M54.9 185.2h.1M54.9 192h.1"/>
<path d="M54.9 185.2v2.7M54.9 192v4.1M139.9 183.8h.1M139.9 183.8v1.4"/>
</g>
<g fill="#f00" stroke="#f00" stroke-width=".14">
<circle cx="119.3" cy="170.1" r=".25"/>
<circle cx="234.5" cy="57.6" r=".24"/>
<circle cx="234.5" cy="58.9" r=".24"/>
<circle cx="234.5" cy="61.7" r=".24"/>
<circle cx="234.5" cy="60.3" r=".24"/>
<circle cx="234.5" cy="64.4" r=".24"/>
<circle cx="234.5" cy="63" r=".24"/>
<circle cx="234.5" cy="65.8" r=".24"/>
<circle cx="234.5" cy="56.2" r=".24"/>
<circle cx="234.5" cy="50.7" r=".24"/>
<circle cx="234.5" cy="49.3" r=".24"/>
<circle cx="234.5" cy="48" r=".24"/>
<circle cx="172.8" cy="61.7" r=".24"/>
<circle cx="186.5" cy="60.3" r=".24"/>
<circle cx="186.5" cy="67.2" r=".24"/>
<circle cx="212.6" cy="141.2" r=".25"/>
<circle cx="216.7" cy="142.6" r=".25"/>
<circle cx="182.4" cy="60.3" r=".25"/>
<circle cx="172.8" cy="60.3" r=".24"/>
<circle cx="212.6" cy="130.3" r=".25"/>
<circle cx="216.7" cy="130.3" r=".25"/>
<circle cx="208.4" cy="139.9" r=".25"/>
<circle cx="153.6" cy="131.6" r=".25"/>
<circle cx="149.5" cy="128.9" r=".25"/>
<circle cx="128.9" cy="131.6" r=".25"/>
<circle cx="185.1" cy="146.7" r=".25"/>
<circle cx="192" cy="104.2" r=".25"/>
<circle cx="192" cy="94.6" r=".25"/>
<circle cx="202.9" cy="91.9" r=".25"/>
<circle cx="200.2" cy="91.9" r=".24"/>
<circle cx="197.5" cy="91.9" r=".25"/>
<circle cx="194.7" cy="91.9" r=".25"/>
<circle cx="194.7" cy="105.6" r=".25"/>
<circle cx="197.5" cy="106.9" r=".25"/>
<circle cx="200.2" cy="108.3" r=".24"/>
<circle cx="202.9" cy="109.7" r=".25"/>
<circle cx="205.7" cy="111.1" r=".25"/>
<circle cx="146.7" cy="170.1" r=".25"/>
<circle cx="39.8" cy="138.5" r=".25"/>
<circle cx="48" cy="138.5" r=".25"/>
<circle cx="54.8" cy="138.5" r=".25"/>
<circle cx="39.8" cy="163.2" r=".25"/>
<circle cx="48" cy="163.2" r=".25"/>
<circle cx="54.8" cy="163.2" r=".25"/>
<circle cx="39.8" cy="185.1" r=".25"/>
<circle cx="48" cy="185.1" r=".25"/>
<circle cx="54.8" cy="185.1" r=".25"/>
<circle cx="185.1" cy="139.9" r=".25"/>
<circle cx="205.7" cy="91.9" r=".25"/>
<circle cx="56.2" cy="50.7" r=".24"/>
<circle cx="56.2" cy="53.5" r=".24"/>
<circle cx="56.2" cy="52.1" r=".24"/>
<circle cx="104.2" cy="53.5" r=".24"/>
<circle cx="56.2" cy="54.8" r=".24"/>
<circle cx="56.2" cy="56.2" r=".24"/>
<circle cx="56.2" cy="57.6" r=".24"/>
<circle cx="56.2" cy="58.9" r=".24"/>
<circle cx="52.1" cy="41.1" r=".25"/>
<circle cx="52.1" cy="42.5" r=".25"/>
<circle cx="52.1" cy="43.9" r=".25"/>
<circle cx="87.8" cy="41.1" r=".25"/>
<circle cx="89.1" cy="42.5" r=".25"/>
</g>
<g font-size="1.9">
<text x="109.7" y="194.9">Vout = Vref * ( 1+ Rbottom / Rtop )</text>
<text x="109.7" y="196.8">Vref = 1.25V .</text>
<text x="152" y="194.9">+ Iadj * Rbottom</text>
<text x="109.7" y="198.7">Iadj = 55ua .</text>
</g>
<g font-size="1.8" fill="#cc8006">
<text x="152.2" y="35.6">1 of 2</text>
<text x="248.9" y="50.5">2 of 2</text>
</g>
<g font-size="1.2">
<text x="155" y="27.2">U46A</text>
<text x="155" y="28.6">FT2232HL</text>
<text x="43.9" y="33.8">VCC_JTAG_VBUS</text>
<text x="141.7" y="34">26</text>
<text x="141.7" y="35.3">27</text>
<text x="166.9" y="32.6">49</text>
<text x="166.9" y="35.3">16</text>
<text x="170.3" y="32.4">VREGOUT_1V8</text>
<text x="48.3" y="40.7">VCC_JTAG_VBUS</text>
<text x="63.4" y="40.9">A4</text>
<text x="77.2" y="37.6">J8</text>
<text x="80.5" y="40.9">A6</text>
<text x="93.5" y="40.7">FTDI_USB_DP</text>
<text x="112.4" y="37.9">VCC_JTAG_VBUS</text>
<text x="141.7" y="36.7">28</text>
<text x="141.7" y="38.1">29</text>
<text x="141.7" y="39.5">30</text>
<text x="141.7" y="40.9">32</text>
<text x="166.9" y="36.7">17</text>
<text x="166.9" y="38.1">18</text>
<text x="166.9" y="39.5">19</text>
<text x="166.9" y="40.9">21</text>
<text x="63.3" y="43.8">A9</text>
<text x="63.3" y="42.4">B4</text>
<text x="63.3" y="45.2">B9</text>
<text x="80.5" y="42.2">A7</text>
<text x="80.5" y="43.6">B6</text>
<text x="80.5" y="45">B7</text>
<text x="93.5" y="42">FTDI_USB_DN</text>
<text x="141.7" y="42.2">33</text>
<text x="141.7" y="43.6">34</text>
<text x="141.7" y="46.3">48</text>
<text x="141.7" y="47.7">52</text>
<text x="166.9" y="42.2">22</text>
<text x="166.9" y="43.6">23</text>
<text x="166.9" y="45">24</text>
<text x="166.9" y="47.7">38</text>
<text x="173.1" y="47.5">FT_TX</text>
<text x="178.3" y="47.8">R583</text>
<text x="183.8" y="47.8">0R</text>
<text x="189.5" y="47.5">FT_UART_TX</text>
<text x="225.2" y="47.5">P3V3_FT</text>
<text x="239" y="47.7">20</text>
<text x="248.2" y="42.3">U46B</text>
<text x="248.2" y="43.6">FT2232HL</text>
<text x="62.7" y="51.8">A12</text>
<text x="62.7" y="53.2">B12</text>
<text x="63.4" y="49.1">A1</text>
<text x="63.4" y="50.4">B1</text>
<text x="80.5" y="51.8">A5</text>
<text x="80.5" y="53.2">B5</text>
<text x="85.3" y="51.6">CC1_CONN</text>
<text x="85.3" y="53">CC2_CONN</text>
<text x="114.9" y="51.1" transform="rotate(-90 114.9 51.1)">2</text>
<text x="117.4" y="53.3">LED10</text>
<text x="141.7" y="49.1">53</text>
<text x="141.7" y="50.4">54</text>
<text x="141.7" y="51.8">55</text>
<text x="141.7" y="53.2">57</text>
<text x="166.9" y="49.1">39</text>
<text x="166.9" y="50.4">40</text>
<text x="166.9" y="51.8">41</text>
<text x="166.9" y="53.2">43</text>
<text x="173.1" y="48.9">FT_RX</text>
<text x="178.3" y="49.1">R584</text>
<text x="183.8" y="49.1">0R</text>
<text x="189.5" y="48.9">FT_UART_RX</text>
<text x="239" y="49.1">31</text>
<text x="239" y="50.4">42</text>
<text x="239" y="51.8">56</text>
<text x="239" y="53.2">10</text>
<text x="63.5" y="54.6">13</text>
<text x="63.5" y="55.9">14</text>
<text x="63.5" y="57.3">15</text>
<text x="63.5" y="58.7">16</text>
<text x="80.5" y="57.3">A8</text>
<text x="80.5" y="58.7">B8</text>
<text x="114.9" y="59.2" transform="rotate(-90 114.9 59.2)">1</text>
<text x="127.8" y="58.5">FTDI_USB_DP</text>
<text x="127.8" y="57.1">FTDI_USB_DN</text>
<text x="127.8" y="59.9">FTDI_EECLK</text>
<text x="141.7" y="54.6">58</text>
<text x="141.7" y="55.9">59</text>
<text x="142.4" y="57.3">7</text>
<text x="142.4" y="58.7">8</text>
<text x="166.9" y="54.6">44</text>
<text x="166.9" y="55.9">45</text>
<text x="166.9" y="57.3">46</text>
<text x="189.5" y="59.9">VREGOUT_1V8</text>
<text x="239" y="58.7">11</text>
<text x="239.7" y="55.9">1</text>
<text x="239.7" y="57.3">5</text>
<text x="63.5" y="63.4">TYPEC-304YSSW-ACP16</text>
<text x="127.8" y="61.3">FTDI_EECS</text>
<text x="127.8" y="62.6">FTDI_EEDATA</text>
<text x="127.8" y="64">FTDI_OSCI</text>
<text x="127.8" y="65.4">FTDI_OSCO</text>
<text x="141.7" y="60">62</text>
<text x="141.7" y="61.4">63</text>
<text x="141.7" y="62.8">61</text>
<text x="142.4" y="64.1">2</text>
<text x="142.4" y="65.5">3</text>
<text x="166.9" y="60">12</text>
<text x="166.9" y="61.4">37</text>
<text x="166.9" y="62.8">64</text>
<text x="166.9" y="65.5">50</text>
<text x="239" y="60">15</text>
<text x="239" y="61.4">25</text>
<text x="239" y="62.8">35</text>
<text x="239" y="64.1">47</text>
<text x="239" y="65.5">51</text>
<text x="122.3" y="70.3">P3V3_FT</text>
<text x="130.3" y="68.3">R585</text>
<text x="130.3" y="69.7">R586</text>
<text x="135.8" y="68.3">12.0K,1%</text>
<text x="135.8" y="69.7">1.0K</text>
<text x="141.7" y="66.9">60</text>
<text x="141.7" y="69.6">14</text>
<text x="141.7" y="71">36</text>
<text x="142.4" y="68.3">6</text>
<text x="175.6" y="66.1">P3V3_FT</text>
<text x="129.2" y="75.7">PVPLL_FT</text>
<text x="129.2" y="74.4">PVPHY_FT</text>
<text x="141.7" y="72.4">13</text>
<text x="142.4" y="73.7">4</text>
<text x="142.4" y="75.1">9</text>
<text x="210.1" y="91.4">P3V3_FT</text>
<text x="87.8" y="97">网络命名错误 ，丝印名同样需修改 。</text>
<text x="105.3" y="101.2">4</text>
<text x="107" y="99.2">J5</text>
<text x="112.4" y="101.1">四个引脚用丝印标注</text>
<text x="89.7" y="104.6">VCC3V3</text>
<text x="105.3" y="105.3">1</text>
<text x="105.3" y="103.9">2</text>
<text x="105.3" y="102.6">3</text>
<text x="113.8" y="102.4">TX</text>
<text x="113.8" y="103.6">RX</text>
<text x="113.8" y="104.8">VCC</text>
<text x="113.8" y="106">GND</text>
<text x="105.6" y="109.5">HEADER4</text>
<text x="182.7" y="109.3">FT_UART_TX</text>
<text x="182.7" y="110.6">FT_UART_RX</text>
<text x="135.5" y="128.6">2</text>
<text x="135.5" y="131.4">4</text>
<text x="138.1" y="126.7">U2</text>
<text x="145" y="128.6">1</text>
<text x="145" y="131.4">3</text>
<text x="155.2" y="131.2">FTDI_OSCO</text>
<text x="155.2" y="128.4">FTDI_OSCI</text>
<text x="221.1" y="129.8">P3V3_FT</text>
<text x="138.3" y="134.7">FA238,12.00MHZ</text>
<text x="194.3" y="137.8">U47</text>
<text x="29" y="138">JTAG_USBC_3V3</text>
<text x="59.2" y="138">P3V3_FT</text>
<text x="181.3" y="139.4">P3V3_FT</text>
<text x="191.7" y="143.7">5</text>
<text x="191.7" y="142.3">6</text>
<text x="191.7" y="141">7</text>
<text x="191.7" y="139.6">8</text>
<text x="204" y="139.6">1</text>
<text x="204" y="141">2</text>
<text x="204" y="142.3">3</text>
<text x="204" y="143.7">4</text>
<text x="208.4" y="143.8">R590</text>
<text x="213.9" y="143.8">2.0K</text>
<text x="223.8" y="139.4">FTDI_EECS</text>
<text x="223.8" y="140.8">FTDI_EECLK</text>
<text x="223.8" y="142.2">FTDI_EEDATA</text>
<text x="194.5" y="147.1">93LC56B</text>
<text x="29" y="162.7">JTAG_USBC_3V3</text>
<text x="57.8" y="162.7">PVPHY_FT</text>
<text x="128.5" y="166.5">U42</text>
<text x="131.7" y="167.1">AMS1117</text>
<text x="107.2" y="169.6">VCC_JTAG_VBUS</text>
<text x="125.9" y="169.8">3</text>
<text x="125.9" y="172.5">4</text>
<text x="136.7" y="169.8">2</text>
<text x="151.1" y="169.6">JTAG_USBC_3V3</text>
<text x="131.4" y="175.8" transform="rotate(-90 131.4 175.8)">1</text>
<text x="29" y="184.7">JTAG_USBC_3V3</text>
<text x="59.2" y="184.7">PVPLL_FT</text>
</g>
<g font-size="1.2" fill="#00c">
<text x="144.7" y="34.9">ACBUS0</text>
<text x="159.1" y="33.5">VREGOUT</text>
<text x="66.1" y="41.6">VBUS1</text>
<text x="76.5" y="41.7">DP1</text>
<text x="144.7" y="36.2">ACBUS1</text>
<text x="144.7" y="37.6">ACBUS2</text>
<text x="144.7" y="39">ACBUS3</text>
<text x="144.7" y="40.3">ACBUS4</text>
<text x="144.7" y="41.7">ACBUS5</text>
<text x="160.4" y="36.2">ADBUS0</text>
<text x="160.4" y="37.6">ADBUS1</text>
<text x="160.4" y="39">ADBUS2</text>
<text x="160.4" y="40.3">ADBUS3</text>
<text x="160.4" y="41.7">ADBUS4</text>
<text x="66.1" y="45.7">VBUS4</text>
<text x="66.5" y="44.4">VBUS3</text>
<text x="66.5" y="43.1">VBUS2</text>
<text x="76.4" y="43.1">DN1</text>
<text x="76.4" y="45.8">DN2</text>
<text x="76.5" y="44.4">DP2</text>
<text x="144.7" y="43.1">ACBUS6</text>
<text x="144.7" y="44.4">ACBUS7</text>
<text x="144.7" y="47.2">BCBUS0</text>
<text x="160.4" y="43.1">ADBUS5</text>
<text x="160.4" y="44.4">ADBUS6</text>
<text x="160.4" y="45.8">ADBUS7</text>
<text x="66.5" y="50">GND1</text>
<text x="66.5" y="52.7">GND3</text>
<text x="66.5" y="51.3">GND2</text>
<text x="76.4" y="52.7">CC1</text>
<text x="144.7" y="48.6">BCBUS1</text>
<text x="144.7" y="50">BCBUS2</text>
<text x="144.7" y="51.3">BCBUS3</text>
<text x="144.7" y="52.7">BCBUS4</text>
<text x="160.4" y="48.6">BDBUS0</text>
<text x="160.4" y="50">BDBUS1</text>
<text x="160.4" y="51.3">BDBUS2</text>
<text x="160.4" y="52.7">BDBUS3</text>
<text x="242.1" y="48.6">VCCIO</text>
<text x="242.1" y="50">VCCIO_2</text>
<text x="242.1" y="51.3">VCCIO_3</text>
<text x="242.1" y="52.7">VCCIO_4</text>
<text x="66.5" y="54.1">GND4</text>
<text x="66.5" y="55.5">GDN5</text>
<text x="66.5" y="56.8">GDN6</text>
<text x="66.5" y="58.2">GDN7</text>
<text x="66.5" y="59.6">GDN8</text>
<text x="75.6" y="59.6">SUB2</text>
<text x="75.7" y="58.2">SUB1</text>
<text x="76.4" y="54.1">CC2</text>
<text x="144.7" y="54.1">BCBUS5</text>
<text x="144.7" y="55.5">BCBUS6</text>
<text x="144.7" y="56.8">BCBUS7</text>
<text x="144.7" y="58.2">DM</text>
<text x="144.7" y="59.6">DP</text>
<text x="160.4" y="54.1">BDBUS4</text>
<text x="160.4" y="55.5">BDBUS5</text>
<text x="160.4" y="56.8">BDBUS6</text>
<text x="160.4" y="58.2">BDBUS7</text>
<text x="242.1" y="54.1">AGND</text>
<text x="242.1" y="56.8">GND</text>
<text x="242.1" y="58.2">GND_2</text>
<text x="242.1" y="59.6">GND_3</text>
<text x="144.7" y="60.9">EECLK</text>
<text x="144.7" y="62.3">EECS</text>
<text x="144.7" y="63.7">EEDATA</text>
<text x="144.7" y="65">OSCI</text>
<text x="159.5" y="62.3">VCORE_2</text>
<text x="159.5" y="63.7">VCORE_3</text>
<text x="160.9" y="60.9">VCORE</text>
<text x="242.1" y="60.9">GND_4</text>
<text x="242.1" y="62.3">GND_5</text>
<text x="242.1" y="63.7">GND_6</text>
<text x="242.1" y="65">GND_7</text>
<text x="144.7" y="66.4">OSCO</text>
<text x="144.7" y="67.8">PWREN#</text>
<text x="144.7" y="69.2">REF</text>
<text x="144.7" y="70.5">RESET#</text>
<text x="144.7" y="71.9">SUSPEND#</text>
<text x="160.6" y="66.4">VREGIN</text>
<text x="242.1" y="66.4">GND_8</text>
<text x="144.7" y="73.3">TEST</text>
<text x="144.7" y="74.6">VPHY</text>
<text x="144.7" y="76">VPLL</text>
<text x="107.6" y="106.2">1</text>
<text x="107.6" y="104.8">2</text>
<text x="107.6" y="103.5">3</text>
<text x="107.6" y="102.1">4</text>
<text x="137.8" y="129.5">GND1 X1</text>
<text x="137.8" y="132.2">GND2 X2</text>
<text x="194" y="143.2">ORG_NC</text>
<text x="194" y="141.9">NC</text>
<text x="194" y="140.5">VCC</text>
<text x="199.9" y="141.9">CLK</text>
<text x="200.6" y="140.5">CS</text>
<text x="201.1" y="143.2">DI</text>
<text x="194" y="144.6">VSS</text>
<text x="200.4" y="144.6">DO</text>
<text x="128.2" y="170.6">VIN</text>
<text x="128.2" y="173.4">4</text>
<text x="131.6" y="170.6">VOUT</text>
<text x="132.2" y="173.5" transform="rotate(-90 132.2 173.5)">ADJ</text>
</g>
<g font-size="1.2" fill="#00f">
<text x="179.9" y="35.2">FT_JTAG_TCK</text>
<text x="179.9" y="37.9">FT_JTAG_TDO</text>
<text x="179.9" y="39.3">FT_JTAG_TMS</text>
<text x="179.9" y="36.5">FT_JTAG_TDI</text>
<text x="182.7" y="103.8">FT_JTAG_TCK</text>
<text x="182.7" y="107.9">FT_JTAG_TDI</text>
<text x="182.7" y="105.1">FT_JTAG_TDO</text>
<text x="182.7" y="106.5">FT_JTAG_TMS</text>
</g>
<g font-size="1.2" fill="#f00">
<text x="102.3" y="58.7">DGND</text>
<text x="54.3" y="64.2">DGND</text>
<text x="113.3" y="65.6">DGND</text>
<text x="122.3" y="68.9">DGND</text>
<text x="184.6" y="71.1">DGND</text>
<text x="232.6" y="71.1">DGND</text>
<text x="131.9" y="73">DGND</text>
<text x="85.6" y="101.9">PL_UART0_RX</text>
<text x="85.8" y="103.3">PL_UART0_TX</text>
<text x="156.2" y="104.7">Z7_PL_JTAG_TCK</text>
<text x="156.2" y="106">Z7_PL_JTAG_TDO</text>
<text x="156.2" y="107.4">Z7_PL_JTAG_TMS</text>
<text x="96.8" y="112.2">DGND</text>
<text x="156.2" y="108.8">Z7_PL_JTAG_TDI</text>
<text x="156.2" y="111.5">PL_UART0_TX</text>
<text x="156.2" y="110.2">PL_UART0_RX</text>
<text x="127" y="138.3">DGND</text>
<text x="147.6" y="143.8">DGND</text>
<text x="37.8" y="152">DGND</text>
<text x="46.1" y="152">DGND</text>
<text x="52.9" y="152">DGND</text>
<text x="183.2" y="152">DGND</text>
<text x="37.8" y="176.7">DGND</text>
<text x="46.1" y="176.7">DGND</text>
<text x="52.9" y="176.7">DGND</text>
<text x="117.4" y="187.7">DGND</text>
<text x="138" y="187.7">DGND</text>
<text x="37.8" y="198.6">DGND</text>
<text x="46.1" y="198.6">DGND</text>
<text x="52.9" y="198.6">DGND</text>
</g>
<g font-size="1">
<text x="28.8" y="1">5</text>
<text x="83.7" y="1">4</text>
<text x="138.5" y="1">3</text>
<text x="193.4" y="1">2</text>
<text x="248.2" y="1">1</text>
<text x=".3" y="27.9">D</text>
<text x="276" y="27.9">D</text>
<text x=".3" y="79.4">C</text>
<text x="276" y="79.4">C</text>
<text x=".3" y="130.8">B</text>
<text x="276" y="130.8">B</text>
<text x=".3" y="182.2">A</text>
<text x="276" y="182.2">A</text>
<text x="28.8" y="208.1">5</text>
<text x="83.7" y="208.1">4</text>
<text x="138.5" y="208.1">3</text>
<text x="193.4" y="208.1">2</text>
<text x="248.2" y="208.1">1</text>
</g>
<g font-size=".9">
<text x="116.6" y="46.1">R4139</text>
<text x="116.6" y="47.5">2.0K</text>
<text x="94.6" y="53">R602</text>
<text x="94.6" y="51.6">R601</text>
<text x="100.1" y="53">5.11K</text>
<text x="100.1" y="51.6">5.11K</text>
<text x="182.4" y="62.6">C440</text>
<text x="182.4" y="65.3">10uF/16V 0.1uF/16V</text>
<text x="186.5" y="62.6">C441</text>
<text x="192" y="96.9">R41</text>
<text x="192" y="98.2">4.7K</text>
<text x="194.7" y="96.9">R42</text>
<text x="194.7" y="98.2">4.7K</text>
<text x="197.5" y="96.9">R60</text>
<text x="197.5" y="98.2">4.7K</text>
<text x="200.2" y="96.9">R61</text>
<text x="200.2" y="98.2">4.7K</text>
<text x="203" y="96.9">R62</text>
<text x="203" y="98.2">4.7K</text>
<text x="205.7" y="96.9">R63</text>
<text x="205.7" y="98.2">4.7K</text>
<text x="150.9" y="135.3">C442</text>
<text x="150.9" y="136.6">27pF</text>
<text x="155" y="135.3">C443</text>
<text x="155" y="136.6">27pF</text>
<text x="209.8" y="133.9">R588</text>
<text x="209.8" y="135.3">10.0K</text>
<text x="214" y="133.9">R587</text>
<text x="214" y="135.3">10.0K</text>
<text x="218.1" y="133.9">R589</text>
<text x="218.1" y="135.3">10.0K</text>
<text x="41.1" y="142.1">C3</text>
<text x="41.1" y="143.5">10uF/16V</text>
<text x="49.4" y="142.1">C36</text>
<text x="49.4" y="143.5">0.1uF/16V</text>
<text x="56.2" y="142.1">C37</text>
<text x="56.2" y="143.5">0.1uF/16V</text>
<text x="179.7" y="143.5">0.1uF/16V</text>
<text x="181" y="142.1">C2</text>
<text x="41.1" y="166.8">C92</text>
<text x="49.4" y="166.8">C128</text>
<text x="56.2" y="166.8">C129</text>
<text x="41.1" y="168.1">10uF/16V</text>
<text x="49.4" y="168.1">0.1uF/16V</text>
<text x="56.2" y="168.1">0.1uF/16V</text>
<text x="120.7" y="173.7">C425</text>
<text x="141.3" y="173.7">R581</text>
<text x="148.1" y="172.3">C426</text>
<text x="148.1" y="173.7">10uF/16V</text>
<text x="120.7" y="175">10uF/16V</text>
<text x="141.3" y="175">3.0K,1%</text>
<text x="141.3" y="180.5">R582</text>
<text x="141.3" y="181.9">4.3K,1%</text>
<text x="41.1" y="188.7">C130</text>
<text x="41.1" y="190.1">10uF/16V</text>
<text x="49.4" y="188.7">C131</text>
<text x="49.4" y="190.1">0.1uF/16V</text>
<text x="56.2" y="188.7">C132</text>
<text x="56.2" y="190.1">0.1uF/16V</text>
</g>
</svg>
